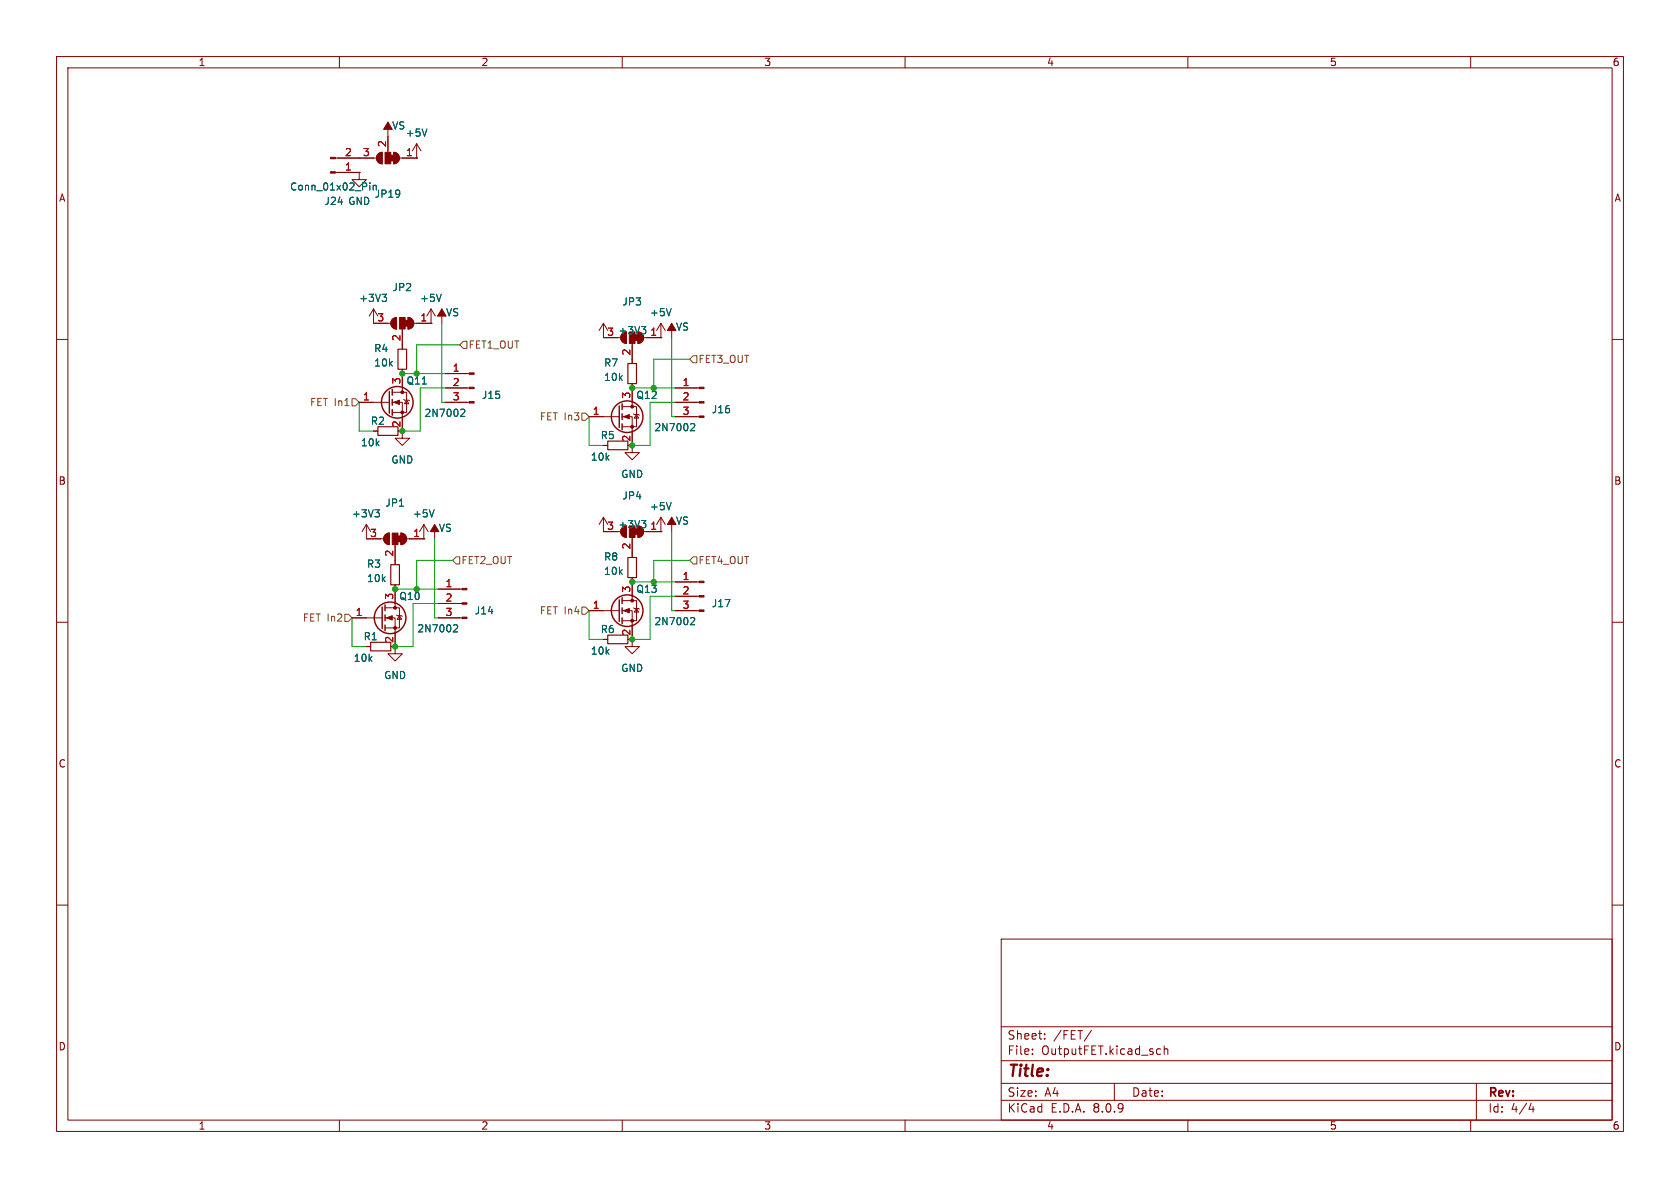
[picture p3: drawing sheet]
<svg xmlns="http://www.w3.org/2000/svg" width="297mm" height="210mm" viewBox="0 0 297 210" stroke-linecap="round" stroke-linejoin="round" font-family="sans-serif">
<g fill="none" stroke="#840000" stroke-width=".18">
<path d="M10 10h277v190h-277zM12 12h273v186h-273zM60 10v2M110 10v2M160 10v2M210 10v2M260 10v2M59.3 27.9h7.2M59.3 30.5h4.2M63.5 30.5v1.3h1.3l-1.3 1.2-1.3-1.2h1.3M63.5 30.5h.1M66.8 27.2l.8-.3v2.1a1.02 1.02 0 0 1-1-.7 1.02 1.02 0 0 1 .2-1.1z"/>
<path d="M68.6 21.6v5.3M69.6 26.9a1.02 1.02 0 0 1 1 1 1.02 1.02 0 0 1-1 1.1zM70.6 27.9h3.1M73.7 27.9h.1M73.7 25.4l-.8 1.3M73.7 25.4v2.5M73.7 25.4l.7 1.3M66 54.6v2.6h3.1M66 54.6l-.7 1.3M66 54.6l.8 1.3M69.4 56.4l.7-.3v2.1a1.02 1.02 0 0 1-.9-.7 1.02 1.02 0 0 1 .2-1.1zM71.1 58.2v3.5"/>
<path d="M72.1 56.1a1.02 1.02 0 0 1 1 1.1 1.02 1.02 0 0 1-1 1zM73.2 57.2h3M76.2 57.2h.1M76.2 54.6l-.8 1.3M76.2 54.6v2.6M76.2 54.6l.8 1.3M78.1 54.6v2.6M106.7 57.2v2.5h2.5M106.7 57.2l-.8 1.2M106.7 57.2l.7 1.2M110 59l.7-.3v2a1.02 1.02 0 0 1-.9-.6 1.02 1.02 0 0 1 .2-1.1zM112.8 58.7a1.02 1.02 0 0 1 1 1 1.02 1.02 0 0 1-1 1z"/>
<path d="M113.8 59.7h3M116.8 59.7h.1M116.8 57.2v2.5M116.8 57.2l-.7 1.2M116.8 57.2l.8 1.2M118.7 57.2v2.5M10 60h2M63.5 71.1h5.3M66 76.2h.8M69.3 71.1h1.8v6.4h1.3l-1.3 1.2-1.3-1.2h1.3M69.3 69.3h2.6v3.6h-2.6M71.1 65.3v4"/>
<path d="M71.4 70.6l.1 .1h.8l.1 .2M71.9 70.7l.4 .7h-.8zM78.7 71.1h4.3M78.7 68.6h4.3M78.7 66h4.3M104.1 73.7h5.4M106.7 78.7h.7M110 73.7h1.8v6.3h1.2l-1.2 1.3-1.3-1.3h1.3M110 71.9h2.5v3.5h-2.5M111.8 60.7v3.6M111.8 67.8v4.1M112 73.2l.1 .1h.8l.1 .1"/>
<path d="M112.5 73.3l.4 .6h-.8zM119.4 71.1h4.2M119.4 68.6h4.2M119.4 73.7h4.2M285 60h2M64.8 92.7v2.6h3M64.8 92.7l-.8 1.3M64.8 92.7l.7 1.3M68.1 94.5l.7-.3v2.1a1.02 1.02 0 0 1-.9-.7 1.02 1.02 0 0 1 .2-1.1zM69.8 96.3v3.5M70.9 94.2a1.02 1.02 0 0 1 1 1.1 1.02 1.02 0 0 1-1 1zM71.9 95.3h3"/>
<path d="M74.9 95.3h.1M74.9 92.7l-.7 1.3M74.9 92.7v2.6M74.9 92.7l.8 1.3M76.8 92.7v2.6M106.7 91.4v2.6h2.5M106.7 91.4l-.8 1.3M106.7 91.4l.7 1.3M110 93.3l.7-.3v2a1.02 1.02 0 0 1-.9-.6 1.02 1.02 0 0 1 .2-1.1zM111.8 95v3.6M112.8 93a1.02 1.02 0 0 1 1 1 1.02 1.02 0 0 1-1 1zM113.8 94h3"/>
<path d="M116.8 94h.1M116.8 91.4l-.7 1.3M116.8 91.4v2.6M116.8 91.4l.8 1.3M118.7 91.4v2.6M10 110h2M62.2 109.2h5.4M64.8 114.3h.7M68.1 109.2h1.7v6.4h1.3l-1.3 1.2-1.2-1.2h1.2M68.1 107.4h2.5v3.6h-2.5M69.8 103.4v4M70.1 108.7l.1 .1h.8l.1 .2"/>
<path d="M70.6 108.8l.4 .7h-.8zM77.5 109.2h4.2M77.5 106.7h4.2M77.5 104.1h4.2M104.1 108h5.4M106.7 113h.7M110 108h1.8v6.3h1.2l-1.2 1.3-1.3-1.3h1.3M110 106.2h2.5v3.5h-2.5M111.8 102.1v4.1M112 107.4l.1 .2h.8l.1 .1M112.5 107.6l.4 .6h-.8zM119.4 108h4.2"/>
<path d="M119.4 105.4h4.2M119.4 102.9h4.2M285 110h2M10 160h2M177 166h108v32h-108zM285 160h2M60 198v2M110 198v2M160 198v2M177 194.5h108M177 191.5h108M177 187.5h108"/>
<path d="M177 181.5h108M182.5 186.3v.1M182.5 185.5v.1M184.7 183.6v.1M184.7 182.8v.1M193 182.1l-1.3 2M197 191.5v3M204.7 185.4l.5 .1M205.2 186.3l-.5 .1M205.8 185.5l.2-.1 .4 .1 .1 .9M205.8 184.9v1.5M210 198v2"/>
<path d="M260 198v2M261 191.5v6.5M270.7 195l-.4 1.1h.9M271 195.6v1"/>
</g>
<g fill="#840000" stroke="#840000" stroke-width=".18">
<path d="M78.1 54.6l.8 1.3h-1.6z"/>
<path d="M83 71h.8v.2h-.8z"/>
<path d="M83 68.5h.8v.2h-.8z"/>
<path d="M83 65.9h.8v.3h-.8z"/>
<path d="M71.6 56.6h.5v1.1h-.5z"/>
<path d="M72.1 56.1a1.02 1.02 0 0 1 1 1.1 1.02 1.02 0 0 1-1 1z"/>
<path d="M70.6 56.1h1v2.1h-1z"/>
<path d="M69.4 56.4l.7-.3v2.1a1.02 1.02 0 0 1-.9-.7 1.02 1.02 0 0 1 .2-1.1z"/>
<path d="M69.1 27.4h.5v1h-.5z"/>
<path d="M69.6 26.9a1.02 1.02 0 0 1 1 1 1.02 1.02 0 0 1-1 1.1z"/>
<path d="M68.1 26.9h1v2.1h-1z"/>
<path d="M66.8 27.2l.8-.3v2.1a1.02 1.02 0 0 1-1-.7 1.02 1.02 0 0 1 .2-1.1z"/>
<path d="M68.6 21.6l.7 1.3h-1.5z"/>
<path d="M123.6 107.8h.9v.3h-.9z"/>
<path d="M123.6 105.3h.9v.2h-.9z"/>
<path d="M123.6 102.7h.9v.3h-.9z"/>
<path d="M110.2 108l1.1-.4v.7z"/>
<path d="M58.4 27.8h.9v.3h-.9z"/>
<path d="M58.4 30.4h.9v.2h-.9z"/>
<path d="M112.3 93.5h.5v1h-.5z"/>
<path d="M112.8 93a1.02 1.02 0 0 1 1 1 1.02 1.02 0 0 1-1 1z"/>
<path d="M111.3 93h1v2h-1z"/>
<path d="M110 93.3l.7-.3v2a1.02 1.02 0 0 1-.9-.6 1.02 1.02 0 0 1 .2-1.1z"/>
<path d="M118.7 91.4l.8 1.3h-1.5z"/>
<path d="M123.6 73.5h.9v.3h-.9z"/>
<path d="M123.6 71h.9v.2h-.9z"/>
<path d="M123.6 68.5h.9v.2h-.9z"/>
<path d="M110.2 73.7l1.1-.4v.7z"/>
<path d="M118.7 57.2l.8 1.2h-1.5z"/>
<path d="M112.3 59.2h.5v1h-.5z"/>
<path d="M112.8 58.7a1.02 1.02 0 0 1 1 1 1.02 1.02 0 0 1-1 1z"/>
<path d="M111.3 58.7h1v2h-1z"/>
<path d="M110 59l.7-.3v2a1.02 1.02 0 0 1-.9-.6 1.02 1.02 0 0 1 .2-1.1z"/>
<path d="M69.6 71.1l1-.4v.8z"/>
<path d="M81.7 109.1h.8v.2h-.8z"/>
<path d="M81.7 106.6h.8v.2h-.8z"/>
<path d="M81.7 104h.8v.3h-.8z"/>
<path d="M70.4 94.7h.5v1.1h-.5z"/>
<path d="M70.9 94.2a1.02 1.02 0 0 1 1 1.1 1.02 1.02 0 0 1-1 1z"/>
<path d="M69.3 94.2h1.1v2.1h-1.1z"/>
<path d="M68.1 94.5l.7-.3v2.1a1.02 1.02 0 0 1-.9-.7 1.02 1.02 0 0 1 .2-1.1z"/>
<path d="M68.3 109.2l1-.4v.8z"/>
<path d="M76.8 92.7l.8 1.3h-1.5z"/>
<circle cx="111.8" cy="109.7" r=".25"/>
<circle cx="111.8" cy="106.2" r=".25"/>
<circle cx="111.8" cy="75.4" r=".25"/>
<circle cx="111.8" cy="71.9" r=".25"/>
<circle cx="71.1" cy="72.9" r=".25"/>
<circle cx="71.1" cy="69.3" r=".25"/>
<circle cx="69.8" cy="111" r=".25"/>
<circle cx="69.8" cy="107.4" r=".25"/>
</g>
<g fill="none" stroke="#006464" stroke-width=".18">
<path d="M65.4 32.3v.2M65.4 32.8v.8M66 32.8v.8M66 32.9l.2-.1h.3v.8M75.5 22.8l-.4 1.3M67.6 52h.7l-.4 .5M68.1 52.5l.2 .2v.3l-.2 .3M78 52l-.4 1.3M113.4 57.7h.8l-.5 .5M113.9 58.2l.3 .3v.3l-.3 .2M118.7 54.6l-.5 1.2M81.6 72.3l.5 .1 .1 .3-.8 .9h.8"/>
<path d="M122.3 74.9h.4l.1 .3-.8 .9h.8M66.3 90.1h.8l-.5 .5M66.8 90.6l.3 .2v.3l-.3 .3M76.7 90.1l-.4 1.3M113.4 92h.8l-.5 .5M113.9 92.5l.3 .2v.3l-.3 .3M118.7 88.8l-.5 1.3M80.4 110.4l.4 .1 .1 .3-.8 .9h.8M122.3 109.2h.4l.1 .3-.8 .9h.8"/>
</g>
<path d="M66.8 75.4h3.6v1.6h-3.6zM70.4 61.7h1.5v3.6h-1.5zM107.4 78h3.6v1.5h-3.6zM111 64.3h1.5v3.5h-1.5zM69.1 99.8h1.5v3.6h-1.5zM111 98.6h1.5v3.5h-1.5zM65.5 113.5h3.6v1.6h-3.6zM107.4 112.3h3.6v1.5h-3.6z" fill="none" stroke="#840000" stroke-width=".2"/>
<g fill="none" stroke="#840000" stroke-width=".25">
<path d="M68.8 69.2v3.8M69.3 68.8v1.1M69.3 70.6v1M69.3 72.4v1M109.5 71.8v3.8M110 71.4v1M110 73.2v1M110 74.9v1M67.6 107.3v3.8M68.1 106.9v1.1M68.1 108.7v1M68.1 110.5v1"/>
<path d="M109.5 106v3.9M110 105.7v1M110 107.4v1.1M110 109.2v1"/>
<circle cx="70.2" cy="71.1" r="2.79"/>
<circle cx="110.9" cy="73.7" r="2.79"/>
<circle cx="69" cy="109.2" r="2.79"/>
<circle cx="110.9" cy="107.9" r="2.79"/>
</g>
<path d="M62.2 70.5h.7l.6 .6-.6 .7h-.7zM81.3 61l.6-.7h.6v1.3h-.6zM102.9 73h.6l.6 .7-.6 .6h-.6zM122.6 62.9h.6v1.2h-.6l-.7-.6zM80.6 98.4h.7v1.3h-.7l-.6-.6zM122.6 98.4h.6v1.3h-.6l-.7-.6zM61 108.6h.6l.6 .6-.6 .7h-.6zM102.9 107.3h.6l.6 .7-.6 .6h-.6z" fill="none" stroke="#725600" stroke-width=".18"/>
<g fill="none" stroke="#009600" stroke-width=".18">
<path d="M78.1 57.2v13.9h.6M118.7 59.7v14h.7M63.5 71.1v5.1h2.5M71.1 66h7.6M78.7 68.6h-4.4v7.6h-3.2M81.3 61h-7.6v5M104.1 73.7v5h2.6M111.8 68.6h7.6M119.4 71.1h-4.5v7.6h-3.1M121.9 63.5h-6.3v5.1M76.8 95.3v13.9h.7M80 99.1h-6.3v5"/>
<path d="M118.7 94v14h.7M121.9 99.1h-6.3v3.8M62.2 109.2v5.1h2.6M69.8 104.1h7.7M77.5 106.7h-4.5v7.6h-3.2M104.1 108v5h2.6M111.8 102.9h7.6M119.4 105.4h-4.5v7.6h-3.1"/>
</g>
<g fill="#009600" stroke="#009600" stroke-width=".18">
<circle cx="69.8" cy="104.1" r=".46"/>
<circle cx="69.8" cy="114.3" r=".46"/>
<circle cx="73.7" cy="104.1" r=".46"/>
<circle cx="71.1" cy="76.2" r=".46"/>
<circle cx="73.7" cy="66" r=".46"/>
<circle cx="71.1" cy="66" r=".46"/>
<circle cx="111.8" cy="102.9" r=".46"/>
<circle cx="115.6" cy="102.9" r=".46"/>
<circle cx="111.8" cy="113" r=".46"/>
<circle cx="111.8" cy="78.7" r=".46"/>
<circle cx="115.6" cy="68.6" r=".46"/>
<circle cx="111.8" cy="68.6" r=".46"/>
</g>
<text font-size="2.8" fill="#840000" x="178" y="190.9">Title:</text>
<g font-size="2.1" fill="#840000">
<text x="178" y="184">Sheet:</text>
<text x="186.2" y="184">/FET/</text>
<text x="178" y="186.7">File:</text>
<text x="184.1" y="186.7">OutputFET.kicad_sch</text>
<text x="178" y="196.9">KiCad</text>
<text x="178" y="194.1">Size:</text>
<text x="184.7" y="194.1">A4</text>
<text x="185.7" y="196.9">E.D.A.</text>
<text x="193.3" y="196.9">8.0.9</text>
<text x="200" y="194.1">Date:</text>
<text x="263" y="194.3">Rev:</text>
<text x="263" y="196.9">Id:</text>
<text x="267.1" y="196.9">4/4</text>
</g>
<g font-size="1.8" fill="#840000">
<text x="35" y="11.9">1</text>
<text x="85" y="11.9">2</text>
<text x="135" y="11.9">3</text>
<text x="185" y="11.9">4</text>
<text x="235" y="11.9">5</text>
<text x="285" y="11.9">6</text>
<text x="10.3" y="35.9">A</text>
<text x="285.3" y="35.9">A</text>
<text x="10.3" y="85.9">B</text>
<text x="285.3" y="85.9">B</text>
<text x="69.6" y="113.7" transform="rotate(-90 69.6 113.7)">2</text>
<text x="111.5" y="112.5" transform="rotate(-90 111.5 112.5)">2</text>
<text x="10.3" y="135.9">C</text>
<text x="285.3" y="135.9">C</text>
<text x="10.3" y="185.9">D</text>
<text x="285.3" y="185.9">D</text>
<text x="35" y="199.9">1</text>
<text x="85" y="199.9">2</text>
<text x="135" y="199.9">3</text>
<text x="185" y="199.9">4</text>
<text x="235" y="199.9">5</text>
<text x="285" y="199.9">6</text>
</g>
<g font-size="1.8" fill="#006464">
<text x="69.2" y="23.1">VS</text>
<text x="71.6" y="24.4">+5V</text>
<text x="51.2" y="33.9">Conn_01x02_Pin</text>
<text x="66.2" y="35.2">JP19</text>
<text x="57.3" y="36.4">J24</text>
<text x="61.5" y="36.4">GND</text>
<text x="63.4" y="53.6">+3V3</text>
<text x="69.3" y="51.7">JP2</text>
<text x="74.2" y="53.6">+5V</text>
<text x="78.8" y="56.1">VS</text>
<text x="107.2" y="59.4">3 +3V3</text>
<text x="109.9" y="54.2">JP3</text>
<text x="114.8" y="56.1">+5V</text>
<text x="119.4" y="58.6">VS</text>
<text x="66" y="62.5">R4</text>
<text x="66" y="65">10k</text>
<text x="106.7" y="65">R7</text>
<text x="71.8" y="68.2">Q11</text>
<text x="85.1" y="70.7">J15</text>
<text x="106.7" y="67.5">10k</text>
<text x="112.4" y="70.7">Q12</text>
<text x="65.5" y="75.3">R2</text>
<text x="74.9" y="73.9">2N7002</text>
<text x="106.1" y="77.8">R5</text>
<text x="115.6" y="76.4">2N7002</text>
<text x="125.7" y="73.3">J16</text>
<text x="63.7" y="79.1">10k</text>
<text x="69.1" y="82.1">GND</text>
<text x="104.3" y="81.6">10k</text>
<text x="68" y="89.8">JP1</text>
<text x="109.7" y="84.7">GND</text>
<text x="109.9" y="88.5">JP4</text>
<text x="62.1" y="91.7">+3V3</text>
<text x="72.9" y="91.7">+5V</text>
<text x="77.5" y="94.2">VS</text>
<text x="107.2" y="93.7">3 +3V3</text>
<text x="114.8" y="90.4">+5V</text>
<text x="119.4" y="92.9">VS</text>
<text x="64.8" y="100.6">R3</text>
<text x="106.7" y="99.3">R8</text>
<text x="106.7" y="101.8">10k</text>
<text x="64.8" y="103.1">10k</text>
<text x="70.5" y="106.3">Q10</text>
<text x="112.4" y="105">Q13</text>
<text x="125.7" y="107.5">J17</text>
<text x="64.2" y="113.4">R1</text>
<text x="73.7" y="112">2N7002</text>
<text x="83.8" y="108.8">J14</text>
<text x="106.1" y="112.1">R6</text>
<text x="115.6" y="110.7">2N7002</text>
<text x="62.4" y="117.2">10k</text>
<text x="104.3" y="115.9">10k</text>
<text x="109.7" y="119">GND</text>
<text x="67.8" y="120.2">GND</text>
</g>
<g font-size="1.8" fill="#a90000">
<text x="60.9" y="27.7">2</text>
<text x="64.1" y="27.7">3</text>
<text x="68.3" y="26.1" transform="rotate(-90 68.3 26.1)">2</text>
<text x="71.7" y="27.7">1</text>
<text x="60.9" y="30.2">1</text>
<text x="66.6" y="56.9">3</text>
<text x="74.2" y="56.9">1</text>
<text x="114.9" y="59.4">1</text>
<text x="70.9" y="60.4" transform="rotate(-90 70.9 60.4)">2</text>
<text x="79.9" y="65.8">1</text>
<text x="111.5" y="62.9" transform="rotate(-90 111.5 62.9)">2</text>
<text x="64.1" y="70.9">1</text>
<text x="70.9" y="68" transform="rotate(-90 70.9 68)">3</text>
<text x="79.9" y="68.3">2</text>
<text x="79.9" y="70.9">3</text>
<text x="111.5" y="70.6" transform="rotate(-90 111.5 70.6)">3</text>
<text x="120.6" y="68.3">1</text>
<text x="120.6" y="70.9">2</text>
<text x="70.9" y="75.6" transform="rotate(-90 70.9 75.6)">2</text>
<text x="104.7" y="73.4">1</text>
<text x="120.6" y="73.4">3</text>
<text x="111.5" y="78.2" transform="rotate(-90 111.5 78.2)">2</text>
<text x="65.3" y="95">3</text>
<text x="73" y="95">1</text>
<text x="114.9" y="93.7">1</text>
<text x="69.6" y="98.5" transform="rotate(-90 69.6 98.5)">2</text>
<text x="111.5" y="97.2" transform="rotate(-90 111.5 97.2)">2</text>
<text x="69.6" y="106.1" transform="rotate(-90 69.6 106.1)">3</text>
<text x="78.7" y="103.9">1</text>
<text x="78.7" y="106.4">2</text>
<text x="104.7" y="107.7">1</text>
<text x="111.5" y="104.8" transform="rotate(-90 111.5 104.8)">3</text>
<text x="120.6" y="102.6">1</text>
<text x="120.6" y="105.2">2</text>
<text x="120.6" y="107.7">3</text>
<text x="62.8" y="109">1</text>
<text x="78.7" y="109">3</text>
</g>
<g font-size="1.8" fill="#725600">
<text x="82.7" y="61.8">FET1_OUT</text>
<text x="123.4" y="64.4">FET3_OUT</text>
<text x="54.7" y="72">FET In1</text>
<text x="95.3" y="74.5">FET In3</text>
<text x="81.5" y="99.9">FET2_OUT</text>
<text x="123.4" y="99.9">FET4_OUT</text>
<text x="53.4" y="110.1">FET In2</text>
<text x="95.3" y="108.8">FET In4</text>
</g>
</svg>
